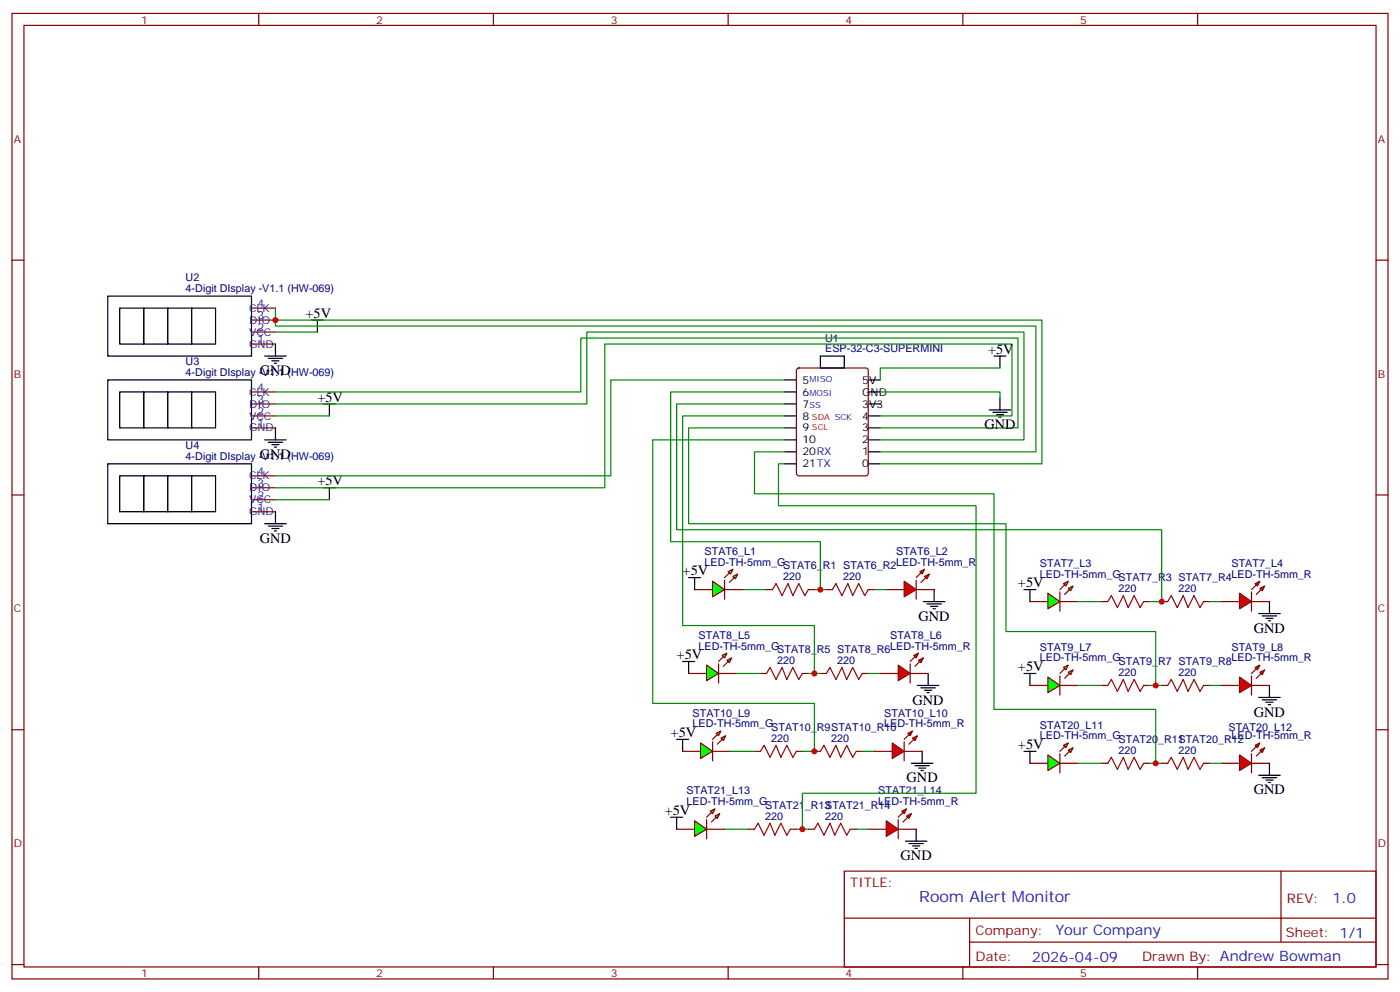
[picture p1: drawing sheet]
<svg xmlns="http://www.w3.org/2000/svg" width="412mm" height="292mm" viewBox="0 0 412 292" stroke-linecap="round" stroke-linejoin="round" font-family="sans-serif">
<g fill="none" stroke="#870000" stroke-width=".35">
<path d="M3.5 4h405.4v284.3h-405.4zM7.1 7.5h398.2v277.3h-398.2zM76.2 4v3.5M145.3 4v3.5M214.5 4v3.5M283.6 4v3.5M352.8 4v3.5M3.5 76.6h3.6M405.3 76.6h3.6M74.1 97.8h7M74.1 94.3h7M74.1 90.7h7"/>
<path d="M74.1 101.3h7M74.1 119h7M74.1 115.4h7M234.8 108.6l.5-.2h19.8l.6 .4 .1 30.6-.5 .7h-20l-.6-.4-.1-30.6zM74.1 126h7M74.1 122.5h7M3.5 145.8h3.6M74.1 150.7h7M74.1 147.2h7M74.1 143.7h7M74.1 140.1h7M405.3 145.8h3.6"/>
<path d="M204.6 173.6h5.3M213.4 173.6h5.3M3.5 214.9h3.6M405.3 214.9h3.6M248.7 256.5h156.6v28.3h-156.6zM377.3 256.6v20.8M248.7 270.4h156.5M285.6 277.4h119.6M285.6 270.4v14.1M3.5 284.1h3.6M76.2 284.8v3.5M145.3 284.8v3.5"/>
<path d="M214.5 284.8v3.5M283.6 284.8v3.5M352.8 284.8v3.5M405.3 284.1h3.6"/>
</g>
<g fill="none" stroke="#000" stroke-width=".35">
<path d="M31.7 87.2h42.4v17.6h-42.4zM35.3 90.7h7v10.6h-7zM42.3 90.7h7.1v10.6h-7.1zM49.4 90.7h7v10.6h-7zM56.4 90.7h7.1v10.6h-7.1zM91.7 94.3h3.5M93.5 94.3v3.5M31.7 111.9h42.4v17.6h-42.4zM35.3 115.4h7v10.6h-7zM42.3 115.4h7.1v10.6h-7.1zM49.4 115.4h7v10.6h-7zM56.4 115.4h7.1v10.6h-7.1z"/>
<path d="M78 104.8h6.3M79 105.6h4.3M80.1 106.3h2.1M80.8 107h.7M81.1 101.3v3.5M95.2 119h3.6M97 119v3.5M231.1 119h3.5M231.1 115.4h3.5M231.1 111.9h3.5M241.7 104.8h7v3.6h-7zM255.8 119h3.5"/>
<path d="M255.8 115.4h3.5M255.8 111.9h3.5M292.8 104.8h3.5M294.6 104.8v3.6M294.6 117.2v3.5M31.7 136.6h42.4v17.6h-42.4zM78 129.5h6.3M79 130.2h4.3M80.1 131h2.1M80.8 131.7h.7M81.1 126v3.5M231.1 129.5h3.5"/>
<path d="M231.1 136.6h3.5M231.1 133.1h3.5M231.1 126h3.5M231.1 122.5h3.5M255.8 129.5h3.5M255.8 136.6h3.5M255.8 133.1h3.5M255.8 126h3.5M255.8 122.5h3.5M291.4 120.7h6.3M292.5 121.4h4.2M293.5 122.1h2.1"/>
<path d="M294.2 122.8h.7M35.3 140.1h7v10.6h-7zM42.3 140.1h7.1v10.6h-7.1zM49.4 140.1h7v10.6h-7zM56.4 140.1h7.1v10.6h-7.1zM78 154.2h6.3M79 154.9h4.3M80.1 155.6h2.1M80.8 156.4h.7M81.1 150.7v3.5M95.2 143.7h3.6M97 143.7v3.5"/>
</g>
<path d="M81.1 94.3h225.8v42.3h-47.6M81.1 90.7v5.3h224.1v37.1h-45.9M81.1 97.8h12.4M81.1 119h91.8v-21.2h128.7v31.7h-42.3M81.1 115.4h90v-15.8h128.8v26.4h-40.6M231.1 111.9h-51.2v28.2h-98.8M259.3 115.4h35.3v1.8M81.1 122.5h15.9M259.3 122.5h38.8v-21.2h-119.9v42.4h-97.1M81.1 147.2h15.9M218.7 173.6h7.1M239.9 173.6h3.5" fill="none" stroke="#008700" stroke-width=".35"/>
<g fill="#0f0" stroke="#870000" stroke-width=".35">
<path d="M215.9 169.8l1.4-.7-.7 1.4z"/>
<path d="M214.5 168.3l1.4-.7-.7 1.5z"/>
</g>
<g fill="#870000" stroke="#870000" stroke-width=".35">
<path d="M214.8 171.5l1.5-1.4z"/>
<path d="M213.4 170.1l1.4-1.4z"/>
</g>
<path d="M213.4 170.8v5.7z" fill="#f00" stroke="#870000" stroke-width=".35"/>
<path d="M209.9 171.2l3.5 2.4-3.5 2.2z" fill="#0f0" stroke="#870000" stroke-width=".35"/>
<g fill="#f00" stroke="#870000" stroke-width=".35">
<path d="M266.3 171.2l3.6 2.4-3.6 2.2z"/>
<path d="M269.9 170.8v5.7z"/>
</g>
<g fill="#870000" stroke="#870000" stroke-width=".35">
<path d="M269.9 170.1l1.4-1.4z"/>
<path d="M271.3 171.5l1.4-1.4z"/>
</g>
<g fill="#f00" stroke="#870000" stroke-width=".35">
<path d="M270.9 168.3l1.4-.7-.7 1.5z"/>
<path d="M272.3 169.8l1.5-.7-.8 1.4z"/>
</g>
<path d="M225.8 173.6h1.7M238.1 173.6h1.8M243.4 173.6h1.8M255.8 173.6h1.7M261.1 173.6h5.2M269.9 173.6h5.3M324.6 177.2h1.7M336.9 177.2h1.8M342.2 177.2h1.8M354.5 177.2h1.8" fill="none" stroke="#870000" stroke-width=".35"/>
<path d="M231.1 115.4h-33.5v44.1h44.1v14.1M257.5 173.6h3.6M356.3 177.2h3.5" fill="none" stroke="#008700" stroke-width=".35"/>
<g fill="none" stroke="#000" stroke-width=".35">
<path d="M202.8 170.1h3.6M204.6 170.1v3.5M272 177.2h6.3M273 177.9h4.3M274.1 178.6h2.1M274.8 179.3h.7M275.2 173.6v3.6M301.6 173.6h3.6M303.4 173.6v3.6M373.9 177.2v3.5M370.8 180.7h6.3M371.8 181.4h4.3"/>
<path d="M372.9 182.1h2.1M373.6 182.8h.7"/>
</g>
<path d="M227.5 173.6l1.1-1.7 1.8 3.5 1.7-3.5 1.4 3.5 1.8-3.5 1.8 3.5 1-1.8M245.2 173.6l1-1.7 1.8 3.5 1.8-3.5 1.4 3.5 1.7-3.5 1.8 3.5 1.1-1.8M326.3 177.2l1.1-1.8 1.7 3.5 1.8-3.5 1.4 3.5 1.8-3.5 1.7 3.5 1.1-1.7M344 177.2l1-1.8 1.8 3.5 1.7-3.5 1.5 3.5 1.7-3.5 1.8 3.5 1-1.7" fill="none" stroke="#a10000" stroke-width=".35"/>
<g fill="#f00" stroke="#870000" stroke-width=".35">
<path d="M365.1 174.7l3.6 2.5-3.6 2.1z"/>
<path d="M368.7 174.3v5.7z"/>
</g>
<g fill="#870000" stroke="#870000" stroke-width=".35">
<path d="M368.7 173.6l1.4-1.4z"/>
<path d="M370.1 175l1.4-1.4z"/>
</g>
<g fill="#f00" stroke="#870000" stroke-width=".35">
<path d="M369.7 171.9l1.4-.7-.7 1.4z"/>
<path d="M371.1 173.3l1.4-.7-.7 1.4z"/>
</g>
<path d="M303.4 177.2h5.3M312.2 177.2h5.3M359.8 177.2h5.3M368.7 177.2h5.2" fill="none" stroke="#870000" stroke-width=".35"/>
<g fill="#0f0" stroke="#870000" stroke-width=".35">
<path d="M314.7 173.3l1.4-.7-.7 1.4z"/>
<path d="M313.3 171.9l1.4-.7-.7 1.4z"/>
</g>
<g fill="#870000" stroke="#870000" stroke-width=".35">
<path d="M313.6 175l1.4-1.4z"/>
<path d="M312.2 173.6l1.4-1.4z"/>
</g>
<path d="M312.2 174.3v5.7z" fill="#f00" stroke="#870000" stroke-width=".35"/>
<path d="M308.7 174.7l3.5 2.5-3.5 2.1z" fill="#0f0" stroke="#870000" stroke-width=".35"/>
<path d="M231.1 119h-31.8v37h142.9v21.2h-3.5M317.5 177.2h7.1M255.8 198.3h3.5" fill="none" stroke="#008700" stroke-width=".35"/>
<path d="M225.8 198.3l1-1.7 1.8 3.5 1.8-3.5 1.4 3.5 1.7-3.5 1.8 3.5 1.1-1.8M243.4 198.3l1.1-1.7 1.7 3.5 1.8-3.5 1.4 3.5 1.8-3.5 1.7 3.5 1.1-1.8" fill="none" stroke="#a10000" stroke-width=".35"/>
<path d="M224 198.3h1.8M236.4 198.3h1.7M241.7 198.3h1.7M254 198.3h1.8" fill="none" stroke="#870000" stroke-width=".35"/>
<path d="M201.1 194.8h3.5M202.8 194.8v3.5M273.4 198.3v3.6M270.2 201.9h6.4M271.3 202.6h4.2M272.3 203.3h2.2M273 204h.8" fill="none" stroke="#000" stroke-width=".35"/>
<g fill="#f00" stroke="#870000" stroke-width=".35">
<path d="M264.6 195.9l3.5 2.4-3.5 2.1z"/>
<path d="M268.1 195.5v5.7z"/>
</g>
<g fill="#870000" stroke="#870000" stroke-width=".35">
<path d="M268.1 194.8l1.4-1.4z"/>
<path d="M269.5 196.2l1.4-1.4z"/>
</g>
<g fill="#f00" stroke="#870000" stroke-width=".35">
<path d="M269.2 193l1.4-.7-.7 1.4z"/>
<path d="M270.6 194.5l1.4-.8-.7 1.5z"/>
</g>
<path d="M202.8 198.3h5.3M211.7 198.3h5.3M259.3 198.3h5.3M268.1 198.3h5.3" fill="none" stroke="#870000" stroke-width=".35"/>
<g fill="#0f0" stroke="#870000" stroke-width=".35">
<path d="M214.1 194.5l1.4-.8-.7 1.5z"/>
<path d="M212.7 193l1.4-.7-.7 1.4z"/>
</g>
<g fill="#870000" stroke="#870000" stroke-width=".35">
<path d="M213.1 196.2l1.4-1.4z"/>
<path d="M211.7 194.8l1.4-1.4z"/>
</g>
<path d="M211.7 195.5v5.7z" fill="#f00" stroke="#870000" stroke-width=".35"/>
<path d="M208.1 195.9l3.6 2.4-3.6 2.1z" fill="#0f0" stroke="#870000" stroke-width=".35"/>
<path d="M217 198.3h7M238.1 198.3h3.6M356.3 201.9h3.5" fill="none" stroke="#008700" stroke-width=".35"/>
<path d="M326.3 201.9l1.1-1.8 1.7 3.5 1.8-3.5 1.4 3.5 1.8-3.5 1.7 3.5 1.1-1.7M344 201.9l1-1.8 1.8 3.5 1.7-3.5 1.5 3.5 1.7-3.5 1.8 3.5 1-1.7" fill="none" stroke="#a10000" stroke-width=".35"/>
<path d="M324.6 201.9h1.7M336.9 201.9h1.8M342.2 201.9h1.8M354.5 201.9h1.8" fill="none" stroke="#870000" stroke-width=".35"/>
<path d="M301.6 198.3h3.6M303.4 198.3v3.6M370.8 205.4h6.3M371.8 206.1h4.3M372.9 206.8h2.1M373.6 207.5h.7M373.9 201.9v3.5" fill="none" stroke="#000" stroke-width=".35"/>
<g fill="#f00" stroke="#870000" stroke-width=".35">
<path d="M365.1 199.4l3.6 2.5-3.6 2.1z"/>
<path d="M368.7 199v5.7z"/>
</g>
<g fill="#870000" stroke="#870000" stroke-width=".35">
<path d="M368.7 198.3l1.4-1.4z"/>
<path d="M370.1 199.7l1.4-1.4z"/>
</g>
<g fill="#f00" stroke="#870000" stroke-width=".35">
<path d="M369.7 196.6l1.4-.7-.7 1.4z"/>
<path d="M371.1 198l1.4-.7-.7 1.4z"/>
</g>
<path d="M303.4 201.9h5.3M312.2 201.9h5.3M359.8 201.9h5.3M368.7 201.9h5.2" fill="none" stroke="#870000" stroke-width=".35"/>
<g fill="#0f0" stroke="#870000" stroke-width=".35">
<path d="M314.7 198l1.4-.7-.7 1.4z"/>
<path d="M313.3 196.6l1.4-.7-.7 1.4z"/>
</g>
<g fill="#870000" stroke="#870000" stroke-width=".35">
<path d="M313.6 199.7l1.4-1.4z"/>
<path d="M312.2 198.3l1.4-1.4z"/>
</g>
<path d="M312.2 199v5.7z" fill="#f00" stroke="#870000" stroke-width=".35"/>
<path d="M308.7 199.4l3.5 2.5-3.5 2.1z" fill="#0f0" stroke="#870000" stroke-width=".35"/>
<path d="M231.1 122.5h-30v61.7h38.8v14.1M231.1 126h-28.3v28.2h93.5v31.8h44.1v15.9M317.5 201.9h7.1M338.7 201.9h3.5M254 221.3h3.5" fill="none" stroke="#008700" stroke-width=".35"/>
<path d="M224 221.3l1.1-1.8 1.7 3.5 1.8-3.5 1.4 3.5 1.8-3.5 1.7 3.5 1.1-1.7M241.7 221.3l1-1.8 1.8 3.5 1.7-3.5 1.4 3.5 1.8-3.5 1.8 3.5 1-1.7" fill="none" stroke="#a10000" stroke-width=".35"/>
<path d="M222.2 221.3h1.8M234.6 221.3h1.8M239.9 221.3h1.8M252.2 221.3h1.8" fill="none" stroke="#870000" stroke-width=".35"/>
<path d="M199.3 217.7h3.5M201.1 217.7v3.6M268.5 224.8h6.3M269.5 225.5h4.3M270.6 226.2h2.1M271.3 226.9h.7M271.6 221.3v3.5" fill="none" stroke="#000" stroke-width=".35"/>
<g fill="#f00" stroke="#870000" stroke-width=".35">
<path d="M262.8 218.8l3.5 2.5-3.5 2.1z"/>
<path d="M266.3 218.4v5.7z"/>
</g>
<g fill="#870000" stroke="#870000" stroke-width=".35">
<path d="M266.3 217.7l1.5-1.4z"/>
<path d="M269.2 217.7l-1.4 1.4z"/>
</g>
<g fill="#f00" stroke="#870000" stroke-width=".35">
<path d="M267.4 216l1.4-.7-.7 1.4z"/>
<path d="M268.8 217.4l1.4-.7-.7 1.4z"/>
</g>
<path d="M201.1 221.3h5.3M209.9 221.3h5.3M257.5 221.3h5.3M266.3 221.3h5.3" fill="none" stroke="#870000" stroke-width=".35"/>
<g fill="#0f0" stroke="#870000" stroke-width=".35">
<path d="M212.4 217.4l1.4-.7-.7 1.4z"/>
<path d="M211 216l1.4-.7-.7 1.4z"/>
</g>
<g fill="#870000" stroke="#870000" stroke-width=".35">
<path d="M211.3 219.1l1.4-1.4z"/>
<path d="M209.9 217.7l1.4-1.4z"/>
</g>
<path d="M209.9 218.4v5.7z" fill="#f00" stroke="#870000" stroke-width=".35"/>
<path d="M206.4 218.8l3.5 2.5-3.5 2.1z" fill="#0f0" stroke="#870000" stroke-width=".35"/>
<path d="M231.1 129.5h-38.8v77.7h47.6v14.1h-3.5M215.2 221.3h7M317.5 224.8h7.1M338.7 224.8h3.5" fill="none" stroke="#008700" stroke-width=".35"/>
<path d="M303.4 224.8h5.3M312.2 224.8h5.3" fill="none" stroke="#870000" stroke-width=".35"/>
<g fill="#0f0" stroke="#870000" stroke-width=".35">
<path d="M314.7 220.9l1.4-.7-.7 1.4z"/>
<path d="M313.3 219.5l1.4-.7-.7 1.4z"/>
</g>
<g fill="#870000" stroke="#870000" stroke-width=".35">
<path d="M313.6 222.7l1.4-1.4z"/>
<path d="M312.2 221.3l1.4-1.4z"/>
</g>
<path d="M312.2 222v5.6z" fill="#f00" stroke="#870000" stroke-width=".35"/>
<path d="M308.7 222.3l3.5 2.5-3.5 2.1z" fill="#0f0" stroke="#870000" stroke-width=".35"/>
<g fill="#f00" stroke="#870000" stroke-width=".35">
<path d="M365.1 222.3l3.6 2.5-3.6 2.1z"/>
<path d="M368.7 222v5.6z"/>
</g>
<g fill="#870000" stroke="#870000" stroke-width=".35">
<path d="M368.7 221.3l1.4-1.4z"/>
<path d="M370.1 222.7l1.4-1.4z"/>
</g>
<g fill="#f00" stroke="#870000" stroke-width=".35">
<path d="M369.7 219.5l1.4-.7-.7 1.4z"/>
<path d="M371.1 220.9l1.4-.7-.7 1.4z"/>
</g>
<path d="M324.6 224.8h1.7M336.9 224.8h1.8M342.2 224.8h1.8M354.5 224.8h1.8M359.8 224.8h5.3M368.7 224.8h5.2M199.3 244.2h5.3M208.1 244.2h5.3" fill="none" stroke="#870000" stroke-width=".35"/>
<path d="M356.3 224.8h3.5M213.4 244.2h7.1M234.6 244.2h3.5" fill="none" stroke="#008700" stroke-width=".35"/>
<path d="M301.6 221.3h3.6M303.4 221.3v3.5M370.8 228.3h6.3M371.8 229h4.3M372.9 229.7h2.1M373.6 230.4h.7M373.9 224.8v3.5" fill="none" stroke="#000" stroke-width=".35"/>
<path d="M326.3 224.8l1.1-1.8 1.7 3.6 1.8-3.6 1.4 3.6 1.8-3.6 1.7 3.6 1.1-1.8M344 224.8l1-1.8 1.8 3.6 1.7-3.6 1.5 3.6 1.7-3.6 1.8 3.6 1-1.8" fill="none" stroke="#a10000" stroke-width=".35"/>
<g fill="#0f0" stroke="#870000" stroke-width=".35">
<path d="M210.6 240.3l1.4-.7-.7 1.4z"/>
<path d="M209.2 238.9l1.4-.7-.7 1.4z"/>
</g>
<g fill="#870000" stroke="#870000" stroke-width=".35">
<path d="M209.5 242.1l1.5-1.4z"/>
<path d="M208.1 240.7l1.4-1.4z"/>
</g>
<path d="M208.1 241.4v5.6z" fill="#f00" stroke="#870000" stroke-width=".35"/>
<path d="M204.6 241.7l3.5 2.5-3.5 2.1z" fill="#0f0" stroke="#870000" stroke-width=".35"/>
<g fill="#f00" stroke="#870000" stroke-width=".35">
<path d="M261.1 241.7l3.5 2.5-3.5 2.1z"/>
<path d="M264.6 241.4v5.6z"/>
</g>
<g fill="#870000" stroke="#870000" stroke-width=".35">
<path d="M266 239.3l-1.4 1.4z"/>
<path d="M266 242.1l1.4-1.4z"/>
</g>
<g fill="#f00" stroke="#870000" stroke-width=".35">
<path d="M265.6 238.9l1.5-.7-.8 1.4z"/>
<path d="M267.1 240.3l1.4-.7-.7 1.4z"/>
</g>
<path d="M220.5 244.2h1.7M232.8 244.2h1.8M238.1 244.2h1.8M250.5 244.2h1.7M255.8 244.2h5.3M264.6 244.2h5.3" fill="none" stroke="#870000" stroke-width=".35"/>
<path d="M294.6 108.4h-35.3v3.5M231.1 133.1h-8.9v12.3h70.6v63.5h47.6v15.9M231.1 136.6h-1.8v12.3h58.2v84.7h-51.1v10.6M252.2 244.2h3.6" fill="none" stroke="#008700" stroke-width=".35"/>
<path d="M197.6 240.7h3.5M199.3 240.7v3.5M266.7 247.7h6.3M267.8 248.4h4.2M268.8 249.1h2.1M269.5 249.8h.7M269.9 244.2v3.5" fill="none" stroke="#000" stroke-width=".35"/>
<path d="M222.2 244.2l1.1-1.8 1.8 3.6 1.7-3.6 1.4 3.6 1.8-3.6 1.8 3.6 1-1.8M239.9 244.2l1-1.8 1.8 3.6 1.8-3.6 1.4 3.6 1.7-3.6 1.8 3.6 1.1-1.8" fill="none" stroke="#a10000" stroke-width=".35"/>
<g fill="#c00">
<circle cx="241.7" cy="173.6" r=".88"/>
<circle cx="342.2" cy="177.2" r=".88"/>
<circle cx="239.9" cy="198.3" r=".88"/>
<circle cx="340.4" cy="201.9" r=".88"/>
<circle cx="239.9" cy="221.3" r=".88"/>
<circle cx="340.4" cy="224.8" r=".88"/>
<circle cx="236.4" cy="244.2" r=".88"/>
<circle cx="81.1" cy="94.3" r=".88"/>
</g>
<text font-size="4.6" fill="#00f" x="270.8" y="265.6">Room Alert Monitor</text>
<g font-size="4.2">
<text x="90" y="93.6">+5V</text>
<text x="291" y="104.1">+5V</text>
<text x="76.6" y="110.5">GND</text>
<text x="93.5" y="118.3">+5V</text>
<text x="290" y="126.4">GND</text>
<text x="76.6" y="135.2">GND</text>
<text x="93.5" y="142.9">+5V</text>
<text x="76.6" y="159.9">GND</text>
<text x="201.1" y="169.4">+5V</text>
<text x="299.9" y="172.9">+5V</text>
<text x="270.6" y="182.8">GND</text>
<text x="369.4" y="186.3">GND</text>
<text x="199.3" y="194.1">+5V</text>
<text x="299.9" y="197.6">+5V</text>
<text x="268.8" y="207.5">GND</text>
<text x="369.4" y="211">GND</text>
<text x="197.6" y="217">+5V</text>
<text x="299.9" y="220.6">+5V</text>
<text x="267.1" y="230.4">GND</text>
<text x="369.4" y="234">GND</text>
<text x="195.8" y="240">+5V</text>
<text x="265.3" y="253.4">GND</text>
</g>
<g font-size="4.2" fill="#00f">
<text x="392.5" y="265.8">1.0</text>
<text x="310.9" y="275.4">Your Company</text>
<text x="304" y="283.2">2026-04-09</text>
</g>
<g font-size="3.9" fill="#800">
<text x="250.5" y="261.1">TITLE:</text>
<text x="379.1" y="265.8">REV:</text>
<text x="287.4" y="275.3">Company:</text>
<text x="378.7" y="275.9">Sheet: 1/1</text>
<text x="287.4" y="283">Date:</text>
<text x="336.4" y="283.1">Drawn By: Andrew Bowman</text>
</g>
<g font-size="3.2" fill="#800">
<text x="41.6" y="6.9">1</text>
<text x="110.8" y="6.9">2</text>
<text x="179.9" y="6.9">3</text>
<text x="249.1" y="6.9">4</text>
<text x="318.2" y="6.9">5</text>
<text x="4.1" y="42.1">A</text>
<text x="405.9" y="42.1">A</text>
<text x="4.1" y="111.2">B</text>
<text x="405.9" y="111.2">B</text>
<text x="4.1" y="180.3">C</text>
<text x="405.9" y="180.3">C</text>
<text x="4.1" y="249.5">D</text>
<text x="405.9" y="249.5">D</text>
<text x="41.6" y="287.8">1</text>
<text x="110.8" y="287.8">2</text>
<text x="179.9" y="287.8">3</text>
<text x="249.1" y="287.8">4</text>
<text x="318.2" y="287.8">5</text>
</g>
<g font-size="3.2" fill="#000080">
<text x="54.7" y="82.8">U2</text>
<text x="54.7" y="86">4-Digit DIsplay -V1.1 (HW-069)</text>
<text x="243.1" y="100.6">U1</text>
<text x="54.7" y="107.5">U3</text>
<text x="243.1" y="103.8">ESP-32-C3-SUPERMINI</text>
<text x="54.7" y="110.6">4-Digit DIsplay -V1.1 (HW-069)</text>
<text x="54.7" y="135.3">4-Digit DIsplay -V1.1 (HW-069)</text>
<text x="54.7" y="132.2">U4</text>
<text x="207.5" y="166.6">LED-TH-5mm_G</text>
<text x="207.5" y="163.4">STAT6_L1</text>
<text x="230.7" y="167.7">STAT6_R1 STAT6_R2</text>
<text x="264" y="166.6">LED-TH-5mm_R</text>
<text x="264" y="163.4">STAT6_L2</text>
<text x="306.3" y="166.9">STAT7_L3</text>
<text x="362.8" y="166.9">STAT7_L4</text>
<text x="230.7" y="170.8">220</text>
<text x="248.4" y="170.8">220</text>
<text x="306.3" y="170.1">LED-TH-5mm_G</text>
<text x="329.5" y="171.2">STAT7_R3 STAT7_R4</text>
<text x="362.8" y="170.1">LED-TH-5mm_R</text>
<text x="329.5" y="174.3">220</text>
<text x="347.1" y="174.3">220</text>
<text x="205.8" y="191.3">LED-TH-5mm_G</text>
<text x="205.8" y="188.1">STAT8_L5</text>
<text x="262.2" y="191.3">LED-TH-5mm_R</text>
<text x="262.2" y="188.1">STAT8_L6</text>
<text x="306.3" y="191.6">STAT9_L7</text>
<text x="362.8" y="191.6">STAT9_L8</text>
<text x="229" y="195.5">220</text>
<text x="229" y="192.4">STAT8_R5 STAT8_R6</text>
<text x="246.6" y="195.5">220</text>
<text x="306.3" y="194.8">LED-TH-5mm_G</text>
<text x="329.5" y="195.9">STAT9_R7 STAT9_R8</text>
<text x="362.8" y="194.8">LED-TH-5mm_R</text>
<text x="329.5" y="199">220</text>
<text x="347.1" y="199">220</text>
<text x="204" y="214.2">LED-TH-5mm_G</text>
<text x="204" y="211">STAT10_L9</text>
<text x="227.2" y="215.3">STAT10_R9STAT10_R10</text>
<text x="260.5" y="214.2">LED-TH-5mm_R</text>
<text x="260.5" y="211">STAT10_L10</text>
<text x="306.3" y="214.6">STAT20_L11</text>
<text x="361.9" y="215.4">STAT20_L12</text>
<text x="227.2" y="218.4">220</text>
<text x="244.8" y="218.4">220</text>
<text x="306.3" y="217.7">LED-TH-5mm_G</text>
<text x="329.5" y="222">220</text>
<text x="329.5" y="218.9">STAT20_R11</text>
<text x="347.1" y="222">220</text>
<text x="347.1" y="218.9">STAT20_R12</text>
<text x="362.8" y="217.7">LED-TH-5mm_R</text>
<text x="202.3" y="234">STAT21_L13</text>
<text x="258.7" y="234">STAT21_L14</text>
<text x="202.3" y="237.1">LED-TH-5mm_G</text>
<text x="225.4" y="238.3">STAT21_R13</text>
<text x="243.1" y="238.3">STAT21_R14</text>
<text x="258.7" y="237.1">LED-TH-5mm_R</text>
<text x="225.4" y="241.4">220</text>
<text x="243.1" y="241.4">220</text>
</g>
<g font-size="3.2" fill="#00f">
<text x="73.4" y="95.3">DIO</text>
<text x="73.4" y="91.8">CLK</text>
<text x="75.8" y="93.9">3</text>
<text x="75.8" y="90.4">4</text>
<text x="73.4" y="98.8">VCC</text>
<text x="75.8" y="101">1</text>
<text x="75.8" y="97.4">2</text>
<text x="73.4" y="102.4">GND</text>
<text x="73.4" y="116.5">CLK</text>
<text x="75.8" y="118.6">3</text>
<text x="75.8" y="115.1">4</text>
<text x="73.4" y="123.5">VCC</text>
<text x="73.4" y="120">DIO</text>
<text x="75.8" y="125.7">1</text>
<text x="75.8" y="122.1">2</text>
<text x="73.4" y="127.1">GND</text>
<text x="73.4" y="141.2">CLK</text>
<text x="75.8" y="143.3">3</text>
<text x="75.8" y="139.8">4</text>
<text x="73.4" y="148.2">VCC</text>
<text x="73.4" y="144.7">DIO</text>
<text x="75.8" y="146.8">2</text>
<text x="73.4" y="151.8">GND</text>
<text x="75.8" y="150.4">1</text>
</g>
<g font-size="3.2">
<text x="236.4" y="113">5</text>
<text x="254" y="113">5V</text>
<text x="236.4" y="116.5">6</text>
<text x="254" y="116.5">GND</text>
<text x="236.4" y="123.5">8</text>
<text x="236.4" y="120">7</text>
<text x="254" y="123.5">4</text>
<text x="254" y="120">3V3</text>
<text x="236.4" y="130.6">10</text>
<text x="236.4" y="127.1">9</text>
<text x="254" y="130.6">2</text>
<text x="254" y="127.1">3</text>
<text x="236.4" y="137.7">21TX</text>
<text x="236.4" y="134.1">20RX</text>
<text x="254" y="137.7">0</text>
<text x="254" y="134.1">1</text>
</g>
<g font-size="2.5" fill="#00f">
<text x="238.5" y="112.6">MISO</text>
<text x="238.5" y="116.5">MOSI</text>
<text x="238.5" y="120">SS</text>
</g>
<g font-size="2.5" fill="#f00">
<text x="239.2" y="123.5">SDA SCK</text>
<text x="239.2" y="126.7">SCL</text>
</g>
</svg>
